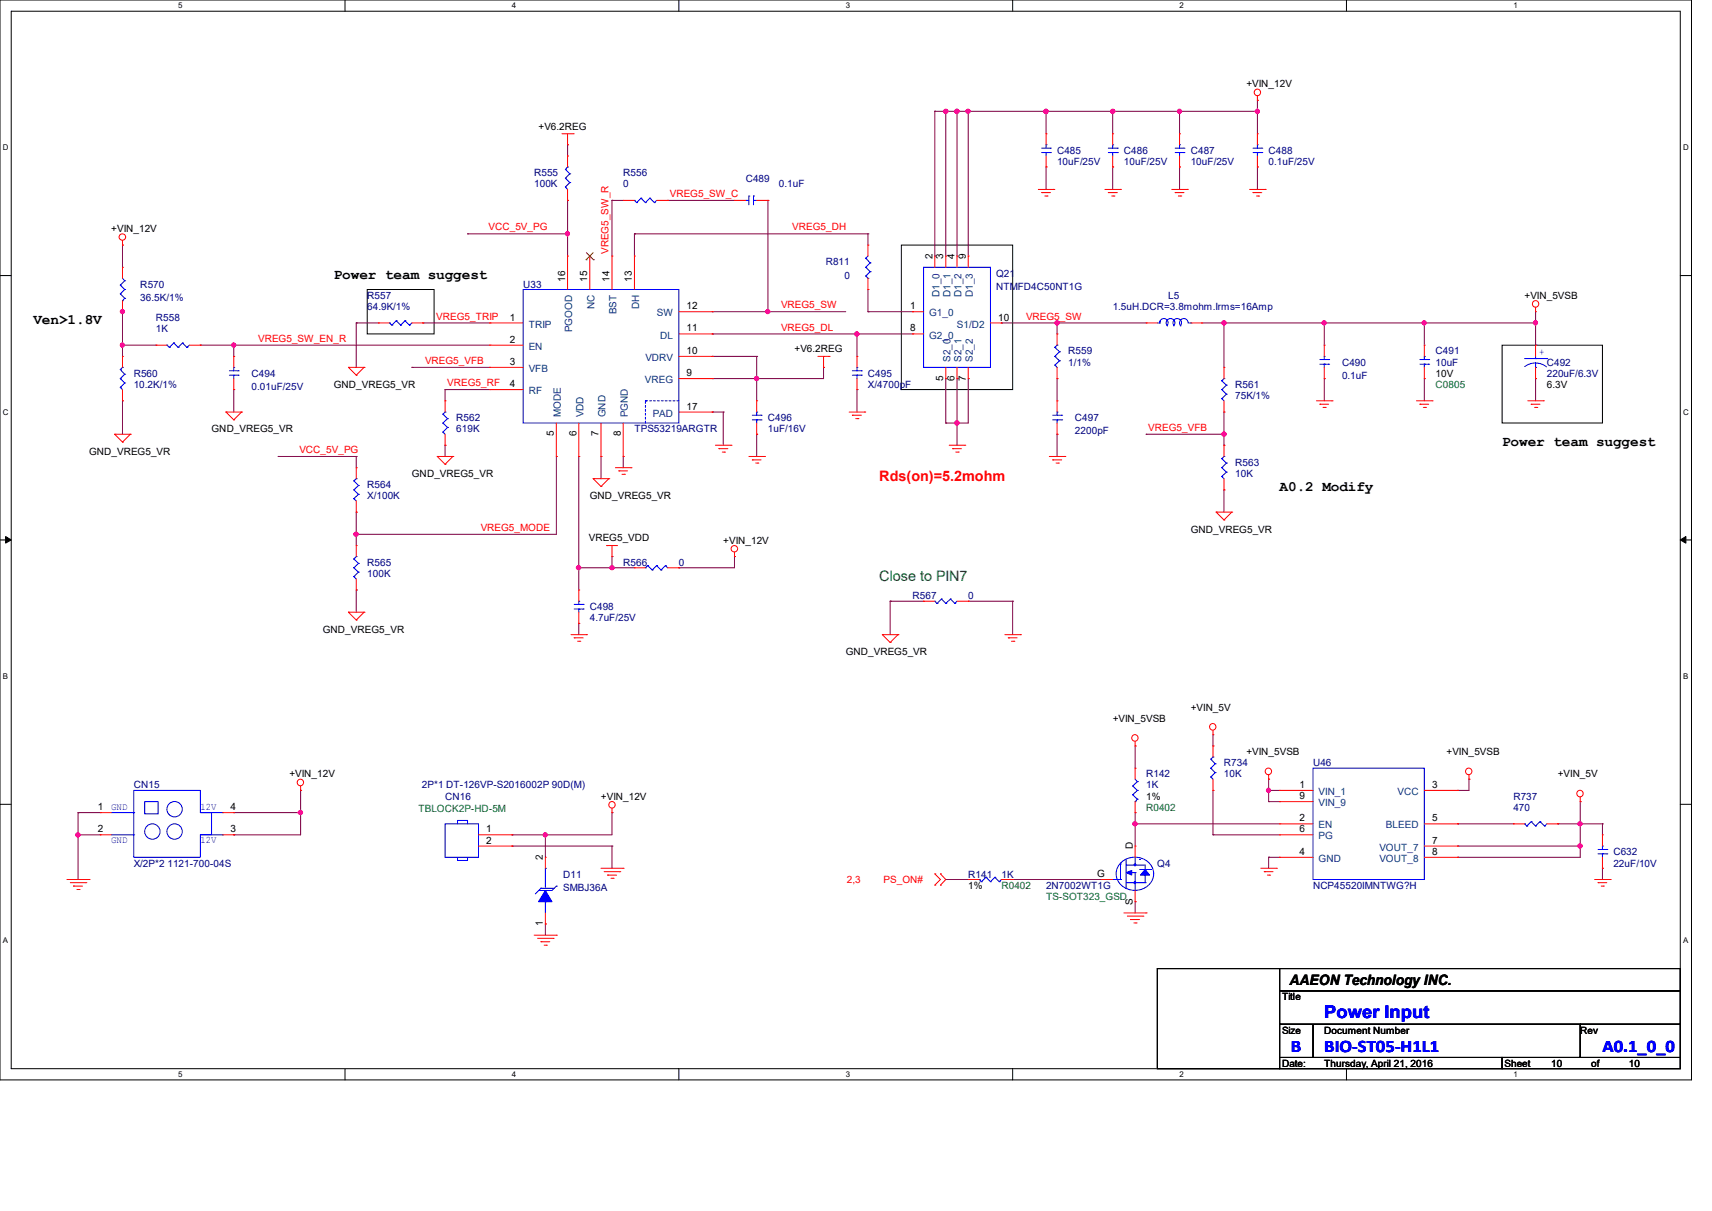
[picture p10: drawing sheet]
<svg xmlns="http://www.w3.org/2000/svg" width="297mm" height="210mm" viewBox="0 0 297 210" stroke-linecap="round" stroke-linejoin="round" font-family="sans-serif">
<path d="M0 0h293.5v187.3h-293.5zM1.9 1.9h289.6v183.4h-289.6z" fill="none" stroke="#000" stroke-width=".17"/>
<g fill="#fff">
<path d="M30.9 .2h.8v1.5h-.8z"/>
<path d="M30.9 185.5h.8v1.6h-.8z"/>
</g>
<path d="M59.9 0v1.9M59.9 185.3v2" fill="none" stroke="#000" stroke-width=".17"/>
<g fill="#fff">
<path d="M88.8 .2h.8v1.5h-.8z"/>
<path d="M88.8 185.5h.8v1.6h-.8z"/>
</g>
<path d="M117.8 0v1.9M117.8 185.3v2" fill="none" stroke="#000" stroke-width=".17"/>
<g fill="#fff">
<path d="M146.7 .2h.8v1.5h-.8z"/>
<path d="M146.7 185.5h.8v1.6h-.8z"/>
</g>
<path d="M175.7 0v1.9M175.7 185.3v2" fill="none" stroke="#000" stroke-width=".17"/>
<g fill="#fff">
<path d="M204.6 .2h.8v1.5h-.8z"/>
<path d="M204.6 185.5h.8v1.6h-.8z"/>
</g>
<path d="M233.6 0v1.9M233.6 185.3v2" fill="none" stroke="#000" stroke-width=".17"/>
<g fill="#fff">
<path d="M262.6 .2h.7v1.5h-.7z"/>
<path d="M262.6 185.5h.7v1.6h-.7z"/>
<path d="M.5 24.8h1v1.6h-1z"/>
<path d="M292 24.8h1v1.6h-1z"/>
<path d="M.5 70.7h1v1.5h-1z"/>
<path d="M292 70.7h1v1.5h-1z"/>
</g>
<path d="M0 47.8h1.9M291.5 47.8h2" fill="none" stroke="#000" stroke-width=".17"/>
<g fill="#fff">
<path d="M.5 116.5h.9v1.6h-.9z"/>
<path d="M292 116.5h.9v1.6h-.9z"/>
</g>
<path d="M0 93.6h1.9M291.5 93.6h2" fill="none" stroke="#000" stroke-width=".17"/>
<path d="M1 93l.9 .6-.9 .6zM291.5 93.6l1-.6v1.2z" fill="#000" stroke="#000" stroke-width=".17"/>
<g fill="#fff">
<path d="M.5 162.4h.9v1.5h-.9z"/>
<path d="M292 162.4h.9v1.5h-.9z"/>
</g>
<g fill="none" stroke="#000" stroke-width=".17">
<path d="M63.7 50.2h11.6v7.7h-11.6zM156.4 42.5h19.3v25.1h-19.3zM260.6 59.9h17.4v13.5h-17.4zM0 139.5h1.9M291.5 139.5h2M200.8 168h21.2v17.3h-21.2zM222 168h69.5v3.8h-69.5zM222 171.8h69.5v5.8h-69.5zM222 177.6h5.8v5.8h-5.8zM227.8 177.6h46.4v5.8h-46.4zM274.2 177.6h17.3v5.8h-17.3zM222 183.4h38.6v1.9h-38.6z"/>
<path d="M260.6 183.4h30.9v1.9h-30.9z"/>
</g>
<g fill="none" stroke="#800040" stroke-width=".17">
<path d="M162.2 19.3h.1M162.2 19.3h55.9M162.2 19.3v25.1M164.1 19.3h.1M164.1 19.3v25.1M166 19.3h.1M166 19.3v25.1M168 19.3h.1M168 19.3v25.1M181.5 19.3h.1M181.5 19.3v3.9M193 19.3h.1"/>
<path d="M193 19.3v3.9M204.6 19.3h.1M204.6 19.3v3.9M218.1 17.4h.1M218.1 19.3h.1M218.1 17.4v5.8M98.5 25.1h.1M98.5 34.8h.1M98.5 25.1v2M98.5 34.8v9.6M106.2 34.8h.1M106.2 34.8v9.6"/>
<path d="M106.2 34.8h1.9M115.8 34.8h.1M115.8 34.8h11.6M133.2 34.8h.1M133.2 34.8v19.3M181.5 29h.1M181.5 29v3.9M193 29h.1M193 29v3.9M204.6 29h.1M204.6 29v3.9M218.1 29h.1"/>
<path d="M218.1 29v3.9M21.3 59.9h.1M21.3 42.5h.1M21.3 54.1h.1M21.3 42.5v3.9M21.3 54.1v7.7M21.3 59.9h5.8M34.8 59.9h.1M34.8 59.9h50.2M40.6 59.9h.1M40.6 59.9v1.9M61.8 56h.1"/>
<path d="M61.8 56v7.7M61.8 56h3.9M73.4 56h.1M73.4 56h11.6M81.1 40.6h.1M81.1 40.6h17.4M98.5 40.6h.1M110.1 40.6h.1M110.1 40.6v3.8M110.1 40.6h40.5M123.6 57.9h.1M123.6 54.1h.1"/>
<path d="M123.6 57.9h34.7M123.6 54.1h23.1M133.2 54.1h.1M148.7 57.9h.1M148.7 57.9v3.9M150.6 54.1h.1M150.6 40.6h.1M150.6 50.2h.1M150.6 54.1h7.7M150.6 40.6v1.9M150.6 50.2v3.9M173.7 56h.1"/>
<path d="M173.7 56h25.1M183.4 56h.1M183.4 56v1.9M208.5 56h57.9M212.3 56h.1M212.3 56v7.7M229.7 56h.1M229.7 56v3.9M247.1 56h.1M247.1 56v3.9M266.4 56h.1M266.4 54.1v5.8"/>
<path d="M21.3 69.5h.1M21.3 69.5v5.8M40.6 67.6h.1M40.6 67.6v3.9M48.3 79.2h.1M48.3 79.2h13.5M61.8 79.2h.1M61.8 79.2v1.9M71.5 63.7h.1M71.5 63.7h13.5M77.2 67.6h.1M77.2 77.2h.1"/>
<path d="M77.2 67.6h7.8M77.2 67.6v1.9M77.2 77.2v2M96.5 79.2h.1M96.5 79.2v13.5h-34.7M100.4 79.2h.1M100.4 79.2v23.1M104.3 79.2h.1M104.3 79.2v3.8M108.1 79.2h.1M108.1 79.2v1.9M123.6 71.5h.1"/>
<path d="M123.6 61.8h.1M123.6 65.7h.1M123.6 71.5h1.9M123.6 61.8h7.7M125.5 71.5h.1M125.5 71.5v5.7M131.3 65.7h.1M131.3 75.3h.1M131.3 61.8h.1M131.3 61.8v7.7M131.3 75.3v3.9M142.9 63.7h.1"/>
<path d="M142.9 63.7v2h-19.3M148.7 67.6h.1M148.7 67.6v3.9M164.1 73.4h.1M164.1 65.7h.1M164.1 65.7v7.7M166 73.4h.1M166 65.7h.1M166 65.7v11.5M168 65.7h.1M168 65.7v7.7h-3.9M183.4 65.7h.1"/>
<path d="M183.4 75.3h.1M183.4 65.7v3.8M183.4 75.3v3.9M198.8 75.3h.1M198.8 75.3h13.5M212.3 77.2h.1M212.3 71.5h.1M212.3 71.5v5.7M229.7 65.7h.1M229.7 65.7v3.8M247.1 65.7h.1M247.1 65.7v3.8"/>
<path d="M266.4 65.7h.1M266.4 65.7v3.8M61.8 92.7h.1M61.8 88.8h.1M61.8 88.8v5.8M100.4 98.5h.1M100.4 98.5h9.7M106.2 98.5h.1M106.2 96.5h.1M106.2 96.5v2M117.8 98.5h.1M127.4 96.5h.1"/>
<path d="M127.4 96.5v2h-9.6M212.3 85h.1M212.3 85v3.8M61.8 102.3h.1M61.8 102.3v3.9M100.4 108.1h.1M100.4 108.1v2M154.4 104.3h.1M154.4 104.3v5.8M154.4 104.3h5.8M168 104.3h.1M168 104.3h7.7"/>
<path d="M175.7 104.3h.1M175.7 104.3v5.8M52.2 137.1h.1M52.2 137.1v7.7h-11.6M196.9 129.4h.1M196.9 129.4v3.8M210.4 137.1h.1M210.4 129.4h.1M210.4 127.4v2M210.4 137.1v7.7M220.1 137.1h.1M220.1 139h.1"/>
<path d="M220.1 135.1h.1M220.1 137.1h1.9M220.1 135.1v3.9M220.1 139h1.9M252.9 137.1h.1M254.8 135.1h.1M254.8 135.1v2h-1.9M274.2 139h.1M274.2 139v9.7h-21.3M13.5 144.8h.1M13.5 140.9h.1M13.5 144.8h3.9"/>
<path d="M13.5 140.9v11.6M13.5 140.9h3.9M40.6 140.9h.1M40.6 144.8h.1M40.6 140.9h11.6M52.2 140.9h.1M88.8 146.7h.1M88.8 144.8h.1M88.8 146.7h17.4M94.6 144.8h.1M94.6 144.8v3.9M106.2 140.9h.1"/>
<path d="M106.2 146.7h.1M106.2 140.9v3.9h-17.4M106.2 146.7v3.9M164.1 152.5h.1M164.1 152.5h3.9M175.7 152.5h15.4M191.1 152.5h.1M196.9 142.9h.1M196.9 156.4h.1M196.9 140.9h.1M196.9 142.9h25.1M196.9 140.9v5.8"/>
<path d="M196.9 156.4v1.9M210.4 144.8h.1M210.4 144.8h11.6M220.1 148.7h.1M220.1 148.7v1.9M220.1 148.7h1.9M252.9 142.9h.1M252.9 148.7h.1M252.9 146.7h.1M252.9 146.7h21.3M252.9 142.9h9.7M270.3 142.9h.1"/>
<path d="M270.3 142.9h7.7M274.2 146.7h.1M274.2 142.9h.1M278 150.6h.1M278 142.9h.1M278 142.9v1.9M278 150.6v1.9M94.6 160.2h.1M94.6 160.2v2"/>
</g>
<g fill="#f0f" stroke="#f0f" stroke-width=".17">
<circle cx="94.6" cy="144.8" r=".36"/>
<circle cx="13.5" cy="144.8" r=".37"/>
<circle cx="52.1" cy="140.9" r=".37"/>
<circle cx="148.6" cy="57.9" r=".37"/>
<circle cx="166" cy="19.3" r=".36"/>
<circle cx="98.4" cy="40.5" r=".36"/>
<circle cx="106.2" cy="98.4" r=".37"/>
<circle cx="21.2" cy="59.8" r=".36"/>
<circle cx="40.5" cy="59.8" r=".36"/>
<circle cx="183.4" cy="56" r=".37"/>
<circle cx="164.1" cy="19.3" r=".37"/>
<circle cx="100.4" cy="98.4" r=".37"/>
<circle cx="181.5" cy="19.3" r=".36"/>
<circle cx="167.9" cy="19.3" r=".37"/>
<circle cx="131.3" cy="65.6" r=".36"/>
<circle cx="133.2" cy="54" r=".36"/>
<circle cx="61.8" cy="92.6" r=".37"/>
<circle cx="166" cy="73.3" r=".36"/>
<circle cx="193" cy="19.3" r=".37"/>
<circle cx="204.6" cy="19.3" r=".36"/>
<circle cx="218.1" cy="19.3" r=".36"/>
<circle cx="266.4" cy="56" r=".36"/>
<circle cx="247.1" cy="56" r=".36"/>
<circle cx="229.7" cy="56" r=".36"/>
<circle cx="212.4" cy="56" r=".37"/>
<circle cx="212.4" cy="75.3" r=".37"/>
<circle cx="21.2" cy="54" r=".36"/>
<circle cx="220.1" cy="137.1" r=".36"/>
<circle cx="274.1" cy="146.7" r=".37"/>
<circle cx="274.1" cy="142.9" r=".37"/>
<circle cx="196.9" cy="142.9" r=".37"/>
</g>
<g fill="none" stroke="#f00" stroke-width=".17">
<path d="M218.1 17.4h.1M218.1 16.6v.8M97.5 23.2h1.9M98.5 25.1h.1M98.5 34.8h.1M98.5 27.1h.1M98.5 23.2v1.9M98.5 27.1v1.9M98.5 32.9v1.9M99.4 23.2h.1M108.1 34.8h.1M108.1 34.8h2"/>
<path d="M113.9 34.8h1.9M115.8 34.8h.1M127.4 34.8h.1M127.4 34.8h2M131.3 34.8h1.9M133.2 34.8h.1M180.1 32.9h2.7M180.7 33.4h.1M180.7 33.4h1.5M181.3 34h.4M181.5 29h.1M181.5 23.2h.1"/>
<path d="M181.5 23.2v1.9M181.5 27.1v1.9M181.7 34h.1M182.8 32.9h.1M191.7 32.9h2.7M192.3 33.4h.1M192.3 33.4h1.5M192.9 34h.4M193 29h.1M193 23.2h.1M193 23.2v1.9M193 27.1v1.9"/>
<path d="M193.3 34h.1M194.4 32.9h.1M203.3 32.9h2.7M203.9 33.4h.1M203.9 33.4h1.5M204.4 34h.5M204.6 29h.1M204.6 23.2h.1M204.6 23.2v1.9M204.6 27.1v1.9M204.9 34h.1M206 32.9h.1"/>
<path d="M216.8 32.9h2.7M217.4 33.4h.1M217.4 33.4h1.5M218 34h.4M218.1 29h.1M218.1 23.2h.1M218.1 23.2v1.9M218.1 27.1v1.9M218.4 34h.1M219.5 32.9h.1M21.3 42.5h.1M21.3 46.4h.1"/>
<path d="M21.3 54.1h.1M21.3 41.7v.8M21.3 46.4v1.9M21.3 52.2v1.9M27.1 59.9h.1M27.1 59.9h1.9M32.9 59.9h1.9M34.8 59.9h.1M65.7 56h.1M65.7 56h1.9M71.5 56h1.9M73.4 56h.1"/>
<path d="M85 56h.1M85 59.9h.1M85 56h5.8M85 59.9h5.8M98.5 44.4h.1M98.5 44.4v5.8M102.3 44.4h.1M102.3 44.4v5.8M106.2 44.4h.1M106.2 44.4v5.8M110.1 44.4h.1M110.1 44.4v5.8"/>
<path d="M117.8 57.9h5.8M117.8 54.1h5.8M123.6 57.9h.1M123.6 54.1h.1M150.6 42.5h.1M150.6 50.2h.1M150.6 42.5v1.9M150.6 48.3v1.9M158.3 54.1h.1M158.3 57.9h.1M158.3 57.9h1.9M158.3 54.1h1.9"/>
<path d="M162.2 44.4h.1M162.2 44.4v2M164.1 44.4h.1M164.1 44.4v2M166 44.4h.1M166 44.4v2M168 44.4h.1M168 44.4v2M171.8 56h1.9M173.7 56h.1M183.4 57.9h.1M183.4 57.9v2"/>
<path d="M198.8 56h.1M198.8 56h2M206.6 56h1.9M208.5 56h.1M229.7 59.9h.1M229.7 59.9v1.9M247.1 59.9h.1M247.1 59.9v1.9M266.4 54.1h.1M266.4 59.9h.1M266.4 53.3v.8M266.4 59.9v1.9"/>
<path d="M19.9 75.3h.1M19.9 75.3h2.7M19.9 75.3l1.4 1.4M21.3 76.7h.1M21.3 69.5h.1M21.3 61.8h.1M21.3 61.8v1.9M21.3 67.6v1.9M22.6 75.3h.1M22.6 75.3l-1.3 1.4M39.2 71.5h.1M39.2 71.5h2.7"/>
<path d="M39.2 71.5l1.4 1.3M40.6 72.8h.1M40.6 67.6h.1M40.6 61.8h.1M40.6 61.8v1.9M40.6 65.7v1.9M41.9 71.5h.1M41.9 71.5l-1.3 1.3M60.5 63.7h.1M60.5 63.7h2.7M60.5 63.7l1.3 1.4M61.8 65.1h.1"/>
<path d="M63.2 63.7h.1M63.2 63.7l-1.4 1.4M75.9 79.2h.1M75.9 79.2h2.7M75.9 79.2l1.3 1.3M77.2 77.2h.1M77.2 69.5h.1M77.2 69.5v2M77.2 75.3v1.9M78.6 79.2h.1M78.6 79.2l-1.4 1.3M85 63.7h.1"/>
<path d="M85 67.6h.1M85 63.7h5.8M85 67.6h5.8M96.5 79.2h.1M96.5 73.4v5.8M100.4 79.2h.1M100.4 73.4v5.8M104.3 79.2h.1M104.3 73.4v5.8M108.1 79.2h.1M108.1 73.4v5.8M117.8 61.8h5.8"/>
<path d="M117.8 71.5h5.8M117.8 65.7h5.8M123.6 65.7h.1M123.6 61.8h.1M123.6 71.5h.1M124.1 77.2h2.7M124.7 77.8h.1M124.7 77.8h1.6M125.3 78.4h.4M125.7 78.4h.1M126.8 77.2h.1M129.9 79.2h2.7"/>
<path d="M130.5 79.8h.1M130.5 79.8h1.5M131.3 75.3h.1M131.3 69.5h.1M131.3 69.5v2M131.3 73.4v1.9M132.6 79.2h.1M141.9 61.8h1.9M142.9 63.7h.1M142.9 61.8v1.9M143.8 61.8h.1M147.3 71.5h2.7"/>
<path d="M147.9 72h.1M147.9 72h1.5M148.5 72.6h.3M148.7 67.6h.1M148.7 61.8h.1M148.7 61.8v1.9M148.7 65.7v1.9M148.8 72.6h.1M150 71.5h.1M164.1 65.7h.1M164.1 63.7v2M164.7 77.2h2.7"/>
<path d="M165.3 77.8h.1M165.3 77.8h1.5M165.8 78.4h.4M166 65.7h.1M166 63.7v2M166.2 78.4h.1M167.4 77.2h.1M168 65.7h.1M168 63.7v2M182 79.2h2.7M182.6 79.8h.1M182.6 79.8h1.6"/>
<path d="M183.4 65.7h.1M183.4 75.3h.1M183.4 69.5h.1M183.4 63.7v2M183.4 69.5v2M183.4 73.4v1.9M184.7 79.2h.1M212.3 71.5h.1M212.3 63.7h.1M212.3 77.2h.1M212.3 63.7v2M212.3 69.5v2"/>
<path d="M212.3 77.2v2M228.4 69.5h2.7M229 70.1h.1M229 70.1h1.5M229.5 70.7h.4M229.7 65.7h.1M229.7 63.7v2M229.9 70.7h.1M231.1 69.5h.1M245.7 69.5h2.8M246.3 70.1h.1M246.3 70.1h1.6"/>
<path d="M246.9 70.7h.4M247.1 65.7h.1M247.1 63.7v2M247.3 70.7h.1M248.5 69.5h.1M265 69.5h2.8M265.6 70.1h.1M265.6 70.1h1.6M266.2 70.7h.4M266.4 65.7h.1M266.4 63.7v2M266.6 70.7h.1"/>
<path d="M267.8 69.5h.1M61.8 94.6h.1M61.8 88.8h.1M61.8 81.1h.1M61.8 81.1v1.9M61.8 86.9v1.9M61.8 94.6v1.9M77.2 80.5h.1M102.9 83h.1M102.9 83h2.7M102.9 83l1.4 1.4M104.3 84.4h.1"/>
<path d="M105.2 94.6h.1M105.2 94.6h1.9M105.6 83h.1M105.6 83l-1.3 1.4M106.2 96.5h.1M106.2 94.6v1.9M106.8 81.1h2.7M107.4 81.7h.1M107.4 81.7h1.5M107.9 82.3h.4M108.3 82.3h.1M109.5 81.1h.1"/>
<path d="M110.1 98.5h.1M110.1 98.5h1.9M115.8 98.5h2M117.8 98.5h.1M127.4 96.5h.1M127.4 95.8v.7M131.1 80.3h.4M131.5 80.3h.1M183.2 80.3h.4M183.6 80.3h.1M211 88.8h.1M211 88.8h2.7"/>
<path d="M211 88.8l1.3 1.4M212.3 90.2h.1M212.3 85h.1M212.3 83v2M213.7 88.8h.1M213.7 88.8l-1.4 1.4M60.5 106.2h.1M60.5 106.2h2.7M60.5 106.2l1.3 1.3M61.8 107.5h.1M61.8 102.3h.1M61.8 100.4v1.9"/>
<path d="M63.2 106.2h.1M63.2 106.2l-1.4 1.3M99.1 110.1h2.7M99.6 110.6h.1M99.6 110.6h1.6M100.2 111.2h.4M100.4 108.1h.1M100.4 102.3h.1M100.4 102.3v2M100.4 106.2v1.9M100.6 111.2h.1M101.8 110.1h.1"/>
<path d="M153.1 110.1h.1M153.1 110.1h2.7M153.1 110.1l1.3 1.3M154.4 111.4h.1M155.8 110.1h.1M155.8 110.1l-1.4 1.3M160.2 104.3h.1M160.2 104.3h2M166 104.3h2M168 104.3h.1M174.3 110.1h2.7M174.9 110.6h.1"/>
<path d="M174.9 110.6h1.5M175.5 111.2h.4M175.9 111.2h.1M177 110.1h.1M52.2 137.1h.1M52.2 136.3v.8M196.9 129.4h.1M196.9 133.2h.1M196.9 128.6v.8M196.9 133.2v1.9M196.9 139v1.9M210.4 127.4h.1"/>
<path d="M210.4 137.1h.1M210.4 129.4h.1M210.4 126.7v.7M210.4 129.4v1.9M210.4 135.1v2M220.1 135.1h.1M220.1 134.4v.7M222 137.1h.1M222 139h.1M222 137.1h5.8M222 139h5.8M247.1 137.1h5.8"/>
<path d="M252.9 137.1h.1M254.8 135.1h.1M254.8 134.4v.7M274.2 139h.1M274.2 138.2v.8M11.6 152.5h3.9M12.2 153.1h2.7M12.7 153.7h.1M12.7 153.7h1.6M13.3 154.3h.4M13.7 154.3h.1M14.9 153.1h.1"/>
<path d="M15.5 152.5h.1M17.4 140.9h.1M17.4 144.8h.1M17.4 144.8h1.9M17.4 140.9h1.9M38.6 144.8h2M38.6 140.9h2M40.6 144.8h.1M40.6 140.9h.1M83 144.8h5.8M83 146.7h5.8M88.8 144.8h.1"/>
<path d="M88.8 146.7h.1M94.6 148.7h.1M94.6 148.7v1.9M94.6 158.3v1.9M104.3 150.6h3.8M104.8 151.2h2.7M105.4 151.8h.1M105.4 151.8h1.6M106 152.3h.4M106.2 140.9h.1M106.2 140.2v.7M106.4 152.3h.1"/>
<path d="M107.5 151.2h.1M108.1 150.6h.1M162.2 153.5h.1M162.2 151.6h.1M162.2 151.6l1 .9-1 1M163.2 151.6h.1M163.2 153.5h.1M163.2 151.6l.9 .9-.9 1M168 152.5h.1M168 152.5h1.9M173.7 152.5h2M175.7 152.5h.1"/>
<path d="M191.1 152.5h.1M191.1 152.5h1.9M195 158.3h3.8M195.6 158.9h2.7M196.1 159.5h.1M196.1 159.5h1.6M196.9 146.7h.1M196.9 156.4h.1M196.9 140.9h.1M196.9 146.7v2M196.9 154.4v2M198.3 158.9h.1"/>
<path d="M198.8 158.3h.1M218.7 150.6h2.7M219.3 151.2h.1M219.3 151.2h1.6M219.9 151.8h.4M220.3 151.8h.1M221.4 150.6h.1M222 142.9h.1M222 144.8h.1M222 148.7h.1M222 142.9h5.8M222 144.8h5.8"/>
<path d="M222 148.7h5.8M247.1 142.9h5.8M247.1 146.7h5.8M247.1 148.7h5.8M252.9 142.9h.1M252.9 146.7h.1M252.9 148.7h.1M262.6 142.9h.1M262.6 142.9h1.9M268.4 142.9h1.9M270.3 142.9h.1M276.6 152.5h2.8"/>
<path d="M277.2 153.1h.1M277.2 153.1h1.6M277.8 153.7h.4M278 150.6h.1M278 144.8h.1M278 144.8v1.9M278 148.7v1.9M278.2 153.7h.1M279.4 152.5h.1M92.7 162.2h3.8M93.3 162.7h2.7M93.9 163.3h.1"/>
<path d="M93.9 163.3h1.5M94.4 163.9h.4M94.6 160.2h.1M94.8 163.9h.1M96 162.7h.1M96.5 162.2h.1M196.7 160.1h.4M197.1 160.1h.1"/>
<circle cx="218.1" cy="16" r=".56"/>
<circle cx="21.2" cy="41.1" r=".56"/>
<circle cx="266.4" cy="52.7" r=".56"/>
<circle cx="127.4" cy="95.2" r=".56"/>
<circle cx="52.1" cy="135.7" r=".56"/>
<circle cx="106.2" cy="139.6" r=".56"/>
<circle cx="196.9" cy="128" r=".56"/>
<circle cx="210.4" cy="126" r=".56"/>
<circle cx="220" cy="133.8" r=".56"/>
<circle cx="254.8" cy="133.8" r=".56"/>
<circle cx="274.1" cy="137.6" r=".56"/>
</g>
<g fill="none" stroke="#00f" stroke-width=".17">
<path d="M98.1 29.4h.1M98.1 32.4h.1M98.1 30.9h.1M98.1 29.4l.7 .7M98.1 32.4l.4 .5M98.1 30.9l.7 .8M98.5 29h.1M98.5 29l-.4 .4M98.8 31.7h.1M98.8 30.1h.1M98.8 31.7l-.7 .7M98.8 30.1l-.7 .8"/>
<path d="M110.1 34.8h.1M110.1 34.8l.3 .3M110.4 35.1h.1M111.2 34.4h.1M111.2 34.4l-.8 .7M111.2 34.4l.8 .7M112 35.1h.1M112.7 34.4h.1M112.7 34.4l.8 .7M112.7 34.4l-.7 .7M113.5 35.1h.1M113.9 34.8l-.4 .3"/>
<path d="M129.4 34.8h.1M129.4 34.8h.5M129.9 34h.1M129.9 34v1.5M130.7 34h.1M130.7 34.8h.1M130.7 34.8h.6M130.7 34v1.5M180.7 25.7h1.5M180.7 26.5h1.5M181.5 25.1h.1M181.5 26.5h.1"/>
<path d="M181.5 25.1v.6M181.5 26.5v.6M182.2 25.7h.1M182.2 26.5h.1M192.3 25.7h1.5M192.3 26.5h1.5M193 25.1h.1M193 26.5h.1M193 25.1v.6M193 26.5v.6M193.8 25.7h.1M193.8 26.5h.1"/>
<path d="M203.9 25.7h1.5M203.9 26.5h1.5M204.6 25.1h.1M204.6 26.5h.1M204.6 25.1v.6M204.6 26.5v.6M205.4 25.7h.1M205.4 26.5h.1M217.4 25.7h1.5M217.4 26.5h1.5M218.1 25.1h.1M218.1 26.5h.1"/>
<path d="M218.1 25.1v.6M218.1 26.5v.6M218.9 25.7h.1M218.9 26.5h.1M20.9 49.4h.1M20.9 51h.1M20.9 51l.7 .7M20.9 49.4l.7 .8M21.3 52.2h.1M21.3 48.3l.3 .4M21.6 51.7h.1M21.6 48.7h.1"/>
<path d="M21.6 50.2h.1M21.6 51.7l-.3 .5M21.6 48.7l-.7 .7M21.6 50.2l-.7 .8M29 59.9h.1M29 59.9l.4 .3M30.1 59.5h.1M30.1 59.5l-.7 .7M30.1 59.5l.8 .7M31.7 59.5h.1M31.7 59.5l.7 .7M31.7 59.5l-.8 .7"/>
<path d="M32.9 59.9l-.5 .3M67.6 56h.1M67.6 56l.4 .4M68 56.4h.1M68.7 55.6h.1M68.7 55.6l-.7 .8M68.7 55.6l.8 .8M69.5 56.4h.1M70.3 55.6h.1M70.3 55.6l.7 .8M70.3 55.6l-.8 .8M71 56.4h.1"/>
<path d="M71.5 56l-.5 .4M90.8 50.2h27v23.2h-27zM150.2 47.9h.1M150.2 44.8h.1M150.2 46.4h.1M150.2 47.9l.4 .4M150.2 44.8l.8 .8M150.2 46.4l.8 .7M150.6 48.3h.1M150.6 44.4l-.4 .4M151 45.6h.1M151 47.1h.1"/>
<path d="M151 47.1l-.8 .8M151 45.6l-.8 .8M160.2 46.4h11.6v17.3h-11.6zM183.4 59.9h.1M183.4 59.9l-.4 .3M200.8 56h.4M201.2 56a.74 .74 0 0 1 1-.7 .74 .74 0 0 1 .3 1.2M201.2 56h.1M201.2 55.8h.1M201.2 55.8v.2M203.6 56.5a.75 .75 0 0 0 0-1 .75 .75 0 0 0-1.1 0 .75 .75 0 0 0 .1 1M203.7 56.5a.74 .74 0 0 1 0-1 .74 .74 0 0 1 1.1 0 .74 .74 0 0 1 0 1"/>
<path d="M206.1 56a.74 .74 0 0 0-1-.7 .74 .74 0 0 0-.2 1.2M206.2 56h.4M206.6 56h.1M20.9 64.1h.1M20.9 67.2h.1M20.9 65.7h.1M20.9 64.1l.7 .8M20.9 67.2l.4 .4M20.9 65.7l.7 .7M21.3 63.7h.1M21.3 63.7l-.4 .4M21.6 66.4h.1"/>
<path d="M21.6 64.9h.1M21.6 66.4l-.7 .8M21.6 64.9l-.7 .8M29.4 60.2h.1M30.9 60.2h.1M32.4 60.2h.1M39.8 64.3h1.5M39.8 65.1h1.5M40.6 63.7h.1M40.6 65.1h.1M40.6 63.7v.6M40.6 65.1v.6"/>
<path d="M41.3 64.3h.1M41.3 65.1h.1M76.8 71.8h.1M76.8 74.9h.1M76.8 73.4h.1M76.8 71.8l.8 .8M76.8 74.9l.4 .4M76.8 73.4l.8 .7M77.2 71.5h.1M77.2 71.5l-.4 .3M77.6 74.1h.1M77.6 72.6h.1"/>
<path d="M77.6 74.1l-.8 .8M77.6 72.6l-.8 .8M130.5 72h1.5M130.5 72.8h1.5M131.3 71.5h.1M131.3 72.8h.1M131.3 71.5v.5M131.3 72.8v.6M132 72h.1M132 72.8h.1M147.9 64.3h1.5M147.9 65.1h1.5"/>
<path d="M148.7 63.7h.1M148.7 65.1h.1M148.7 63.7v.6M148.7 65.1v.6M149.4 64.3h.1M149.4 65.1h.1M182.6 72h1.6M182.6 72.8h1.6M183 60.2h.1M183 63.3h.1M183 61.8h.1M183 60.2l.8 .8"/>
<path d="M183 63.3l.4 .4M183 61.8l.8 .8M183.4 71.5h.1M183.4 72.8h.1M183.4 71.5v.5M183.4 72.8v.6M183.8 62.6h.1M183.8 61h.1M183.8 62.6l-.8 .7M183.8 61l-.8 .8M184.2 72h.1M184.2 72.8h.1"/>
<path d="M212 66h.1M212 69.1h.1M212 67.6h.1M212 79.5h.1M212 66l.8 .8M212 69.1l.3 .4M212 67.6l.8 .8M212 79.5l.8 .8M212.3 65.7h.1M212.3 79.2h.1M212.3 65.7l-.3 .3M212.3 79.2l-.3 .3"/>
<path d="M212.8 68.4h.1M212.8 66.8h.1M212.8 68.4l-.8 .7M212.8 66.8l-.8 .8M229 62.4h1.5M229 63.2h1.5M229.7 61.8h.1M229.7 63.2h.1M229.7 61.8v.6M229.7 63.2v.5M230.5 62.4h.1M230.5 63.2h.1"/>
<path d="M246.3 62.4h1.6M246.3 63.2h1.6M247.1 61.8h.1M247.1 63.2h.1M247.1 61.8v.6M247.1 63.2v.5M247.9 62.4h.1M247.9 63.2h.1M264.5 62.2h3.9M266.4 63.7h.1M266.4 62.2h.1M266.4 62.9l-.8 .2-1.1 .5"/>
<path d="M266.4 62.9l1.2 .3 .7 .4M266.4 61.8v.4M266.4 62.9v.8M268.4 62.2h.1M61.4 96.9h.1M61.4 100h.1M61.4 98.5h.1M61.4 83.4h.1M61.4 86.5h.1M61.4 85h.1M61.4 96.9l.8 .8M61.4 100l.4 .4"/>
<path d="M61.4 98.5l.8 .7M61.4 83.4l.8 .8M61.4 86.5l.4 .4M61.4 85l.8 .7M61.8 96.5h.1M61.8 83h.1M61.8 96.5l-.4 .4M61.8 83l-.4 .4M62.2 99.2h.1M62.2 97.7h.1M62.2 85.7h.1M62.2 84.2h.1"/>
<path d="M62.2 99.2l-.8 .8M62.2 97.7l-.8 .8M62.2 85.7l-.8 .8M62.2 84.2l-.8 .8M112 98.5h.1M112.4 98.1h.1M112.4 98.1l.8 .7M112.4 98.1l-.4 .4M113.2 98.8h.1M113.9 98.1h.1M113.9 98.1l.8 .7M113.9 98.1l-.7 .7"/>
<path d="M114.7 98.8h.1M115.4 98.1h.1M115.4 98.1l.4 .4M115.4 98.1l-.7 .7M212 82.6h.1M212 81.1h.1M212 82.6l.3 .4M212 81.1l.8 .8M212.8 81.9h.1M212.8 80.3h.1M212.8 81.9l-.8 .7M212.8 80.3l-.8 .8"/>
<path d="M99.6 104.8h1.6M99.6 105.6h1.6M100.4 104.3h.1M100.4 105.6h.1M100.4 104.3v.5M100.4 105.6v.6M101.2 104.8h.1M101.2 105.6h.1M162.2 104.3h.1M162.2 104.3l.4 .3M162.6 104.6h.1M163.3 103.9h.1"/>
<path d="M163.3 103.9l-.7 .7M163.3 103.9l.8 .7M164.1 104.6h.1M164.9 103.9h.1M164.9 103.9l.8 .7M164.9 103.9l-.8 .7M165.7 104.6h.1M166 104.3l-.3 .3M23.2 137.1h11.6v3.8h1.9v3.9h-1.9v3.9h-11.6zM25.1 139h2.3v2.1h-2.3zM196.5 136.3h.1M196.5 137.8h.1"/>
<path d="M196.5 137.8l.8 .8M196.5 136.3l.8 .8M196.9 139h.1M196.9 135.1l.4 .5M197.3 138.6h.1M197.3 135.6h.1M197.3 137.1h.1M197.3 138.6l-.4 .4M197.3 135.6l-.8 .7M197.3 137.1l-.8 .7M210.1 131.7h.1M210.1 134.7h.1"/>
<path d="M210.1 133.2h.1M210.1 131.7l.7 .8M210.1 134.7l.3 .4M210.1 133.2l.7 .8M210.4 131.3h.1M210.4 131.3l-.3 .4M210.8 134h.1M210.8 132.5h.1M210.8 134l-.7 .7M210.8 132.5l-.7 .7M227.8 133.2h19.3v19.3h-19.3zM19.3 140.9h3.9"/>
<path d="M19.3 144.8h3.9M23.2 140.9h.1M23.2 144.8h.1M34.8 140.9h3.8M34.8 144.8h3.8M38.6 144.8h.1M38.6 140.9h.1M77.2 142.9h5.8v5.8h-5.8zM79.4 142.9v-.6h1.7v.6M79.4 148.7v.5h1.7v-.5M93.4 154.4h.1M93.9 154.1h.1"/>
<path d="M93.9 154.1l-1 .9M93.9 154.1h2.2M94.6 156.4h.1M94.6 150.6h.1M94.6 150.6v3.3M94.6 156.4v1.9M96.5 153.7h.1M96.5 153.7l-.7 .7h-2.4M169.9 152.5h.1M169.9 152.5l.4 .4M170.3 152.9h.1M171.1 152.1h.1"/>
<path d="M171.1 152.1l-.8 .8M171.1 152.1l.7 .8M171.8 152.9h.1M172.6 152.1h.1M172.6 152.1l.8 .8M172.6 152.1l-.8 .8M173.4 152.9h.1M173.7 152.5l-.3 .4M193 152.5h1.4M194.3 149.7a3.4 3.4 0 0 1 5.8 1.2 3.2 3.2 0 0 1-1.3 3 3.2 3.2 0 0 1-3.3 .2 2.71 2.71 0 0 1-1.2-4.4zM194.4 152.5h.1M194.4 149.8h.1"/>
<path d="M194.4 149.8v2.7M195.4 154.1h.1M195.4 150h.1M195.4 149.1v5M195.4 150h3.3v1M195.4 153.1h3.3M196.3 151.3h.6M196.9 150h.1M196.9 151.3h.1M196.9 154.4h.1M196.9 148.7v1.3M196.9 151.3v3.1"/>
<path d="M197.7 149.1h.1M197.7 150.8h1.9M198.7 153.1h.1M198.7 151h.1M198.7 151.8h.1M198.7 151.8v1.3M199.6 150.8h.1M264.5 142.9h.1M264.5 142.9l.4 .4M264.9 143.3h.1M265.6 142.5h.1M265.6 142.5l-.7 .8"/>
<path d="M265.6 142.5l.8 .8M266.4 143.3h.1M267.2 142.5h.1M267.2 142.5l.8 .8M267.2 142.5l-.8 .8M268 143.3h.1M268.4 142.9l-.4 .4M277.2 147.3h1.6M277.2 148.1h1.6M278 146.7h.1M278 148.1h.1M278 146.7v.6"/>
<path d="M278 148.1v.6M278.8 147.3h.1M278.8 148.1h.1"/>
<circle cx="26.4" cy="144.2" r="1.33"/>
<circle cx="30.3" cy="144.2" r="1.33"/>
<circle cx="30.3" cy="140.3" r="1.33"/>
</g>
<g fill="#00f" stroke="#00f" stroke-width=".17">
<path d="M94.6 154.4l1.2 2h-2.4z"/>
<path d="M198.7 150.8l.7 1h-1.5z"/>
<path d="M195.4 151.3l.9-.3v.8z" fill-rule="evenodd"/>
<circle cx="196.9" cy="150" r=".17"/>
<circle cx="196.9" cy="153.1" r=".17"/>
</g>
<path d="M112 73.4v-3.9M112 69.5h.1M117.8 69.5h-5.8" fill="none" stroke="#00f" stroke-width=".17" stroke-dasharray=".3"/>
<path d="M101.7 45h.1M101.7 43.8l1.3 1.2M102.9 43.8l-1.2 1.2M103 45h.1" fill="none" stroke="#804000" stroke-width=".17"/>
<g font-size="3" fill="#00f">
<text x="229.7" y="176.6">Power Input</text>
<text x="223.9" y="182.5">B</text>
<text x="229.7" y="182.5">BIO-ST05-H1L1</text>
<text x="278" y="182.5">A0.1_0_0</text>
</g>
<g font-size="2.5">
<text x="57.9" y="48.4">Power team suggest</text>
<text x="5.8" y="56.1">Ven&gt;1.8V</text>
<text x="260.6" y="77.4">Power team suggest</text>
<text x="222" y="85.1">A0.2 Modify</text>
<text x="223.7" y="170.8">AAEON Technology INC.</text>
</g>
<text font-size="2.5" fill="#f00" x="152.5" y="83.4">Rds(on)=5.2mohm</text>
<text font-size="2.5" fill="#008000" x="152.5" y="100.7">Close to PIN7</text>
<g font-size="1.7">
<text x="216.2" y="15.2">+VIN_12V</text>
<text x="93.4" y="22.5">+V6.2REG</text>
<text x="19.3" y="40.2">+VIN_12V</text>
<text x="161.8" y="45" transform="rotate(-90 161.8 45)">2</text>
<text x="163.7" y="45" transform="rotate(-90 163.7 45)">3</text>
<text x="165.6" y="45" transform="rotate(-90 165.6 45)">4</text>
<text x="167.6" y="45" transform="rotate(-90 167.6 45)">9</text>
<text x="98" y="48.9" transform="rotate(-90 98 48.9)">16</text>
<text x="101.9" y="48.9" transform="rotate(-90 101.9 48.9)">15</text>
<text x="105.7" y="48.9" transform="rotate(-90 105.7 48.9)">14</text>
<text x="109.6" y="48.9" transform="rotate(-90 109.6 48.9)">13</text>
<text x="119.1" y="53.6">12</text>
<text x="157.9" y="53.6">1</text>
<text x="264.5" y="51.8">+VIN_5VSB</text>
<text x="88.4" y="55.6">1</text>
<text x="88.4" y="59.4">2</text>
<text x="119.1" y="57.5">11</text>
<text x="157.9" y="57.5">8</text>
<text x="173.2" y="55.6">10</text>
<text x="88.4" y="63.3">3</text>
<text x="119.1" y="65.2">9</text>
<text x="119.1" y="61.4">10</text>
<text x="137.8" y="61.1">+V6.2REG</text>
<text x="249" y="65.3">10V</text>
<text x="57.9" y="67.3">GND_VREG5_VR</text>
<text x="88.4" y="67.1">4</text>
<text x="119.1" y="71">17</text>
<text x="163.7" y="66" transform="rotate(-90 163.7 66)">5</text>
<text x="165.6" y="66" transform="rotate(-90 165.6 66)">6</text>
<text x="167.6" y="66" transform="rotate(-90 167.6 66)">7</text>
<text x="268.3" y="67.3">6.3V</text>
<text x="36.7" y="75">GND_VREG5_VR</text>
<text x="96.1" y="75.7" transform="rotate(-90 96.1 75.7)">5</text>
<text x="100" y="75.7" transform="rotate(-90 100 75.7)">6</text>
<text x="103.8" y="75.7" transform="rotate(-90 103.8 75.7)">7</text>
<text x="107.7" y="75.7" transform="rotate(-90 107.7 75.7)">8</text>
<text x="15.5" y="78.8">GND_VREG5_VR</text>
<text x="71.5" y="82.7">GND_VREG5_VR</text>
<text x="102.3" y="86.6">GND_VREG5_VR</text>
<text x="102.1" y="93.9">VREG5_VDD</text>
<text x="125.5" y="94.3">+VIN_12V</text>
<text x="206.6" y="92.4">GND_VREG5_VR</text>
<text x="56" y="109.7">GND_VREG5_VR</text>
<text x="146.7" y="113.6">GND_VREG5_VR</text>
<text x="193" y="125.2">+VIN_5VSB</text>
<text x="206.6" y="123.2">+VIN_5V</text>
<text x="216.2" y="131">+VIN_5VSB</text>
<text x="250.9" y="131">+VIN_5VSB</text>
<text x="50.2" y="134.8">+VIN_12V</text>
<text x="225.5" y="136.6">1</text>
<text x="248.4" y="136.6">3</text>
<text x="270.2" y="134.8">+VIN_5V</text>
<text x="17" y="140.5">1</text>
<text x="40" y="140.5">4</text>
<text x="104.3" y="138.7">+VIN_12V</text>
<text x="198.8" y="138.7">1%</text>
<text x="225.5" y="138.6">9</text>
<text x="225.5" y="142.4">2</text>
<text x="248.4" y="142.4">5</text>
<text x="17" y="144.4">2</text>
<text x="40" y="144.4">3</text>
<text x="84.4" y="144.4">1</text>
<text x="84.4" y="146.3">2</text>
<text x="94.2" y="149.2" transform="rotate(-90 94.2 149.2)">2</text>
<text x="196.5" y="147.3" transform="rotate(-90 196.5 147.3)">D</text>
<text x="225.5" y="144.4">6</text>
<text x="225.5" y="148.2">4</text>
<text x="248.4" y="146.3">7</text>
<text x="248.4" y="148.2">8</text>
<text x="168" y="154.1">1%</text>
<text x="190.3" y="152.1">G</text>
<text x="94.2" y="160.7" transform="rotate(-90 94.2 160.7)">1</text>
<text x="196.5" y="156.9" transform="rotate(-90 196.5 156.9)">S</text>
<text x="222.4" y="173.4">Title</text>
<text x="222.4" y="179.2">Size</text>
<text x="229.7" y="179.2">Document Number</text>
<text x="274.2" y="179.2">Rev</text>
<text x="222.4" y="185">Date:</text>
<text x="229.7" y="185">Thursday, April 21, 2016</text>
<text x="261" y="185">Sheet</text>
<text x="269.1" y="185">10</text>
<text x="276" y="185">of</text>
<text x="282.6" y="185">10</text>
</g>
<g font-size="1.7" fill="#000080">
<text x="183.4" y="26.7">C485</text>
<text x="183.4" y="28.7">10uF/25V</text>
<text x="195" y="26.7">C486</text>
<text x="195" y="28.7">10uF/25V</text>
<text x="206.6" y="26.7">C487</text>
<text x="206.6" y="28.7">10uF/25V</text>
<text x="220.1" y="26.7">C488</text>
<text x="220.1" y="28.7">0.1uF/25V</text>
<text x="92.7" y="30.6">R555</text>
<text x="92.7" y="32.5">100K</text>
<text x="108.1" y="30.6">R556</text>
<text x="108.1" y="32.5">0</text>
<text x="129.4" y="31.5">C489</text>
<text x="135.1" y="32.5">0.1uF</text>
<text x="143.3" y="46">R811</text>
<text x="172.8" y="48">Q21</text>
<text x="24.3" y="49.9">R570</text>
<text x="24.3" y="52.2">36.5K/1%</text>
<text x="63.7" y="51.8">R557</text>
<text x="63.7" y="53.8">64.9K/1%</text>
<text x="90.8" y="49.9">U33</text>
<text x="146.5" y="48.3">0</text>
<text x="172.8" y="50.3">NTMFD4C50NT1G</text>
<text x="193" y="53.8">1.5uH.DCR=3.8mohm.Irms=16Amp</text>
<text x="202.7" y="51.8">L5</text>
<text x="27.1" y="55.7">R558</text>
<text x="27.1" y="57.6">1K</text>
<text x="23.2" y="65.3">R560</text>
<text x="43.6" y="65.3">C494</text>
<text x="150.6" y="65.3">C495</text>
<text x="185.3" y="61.5">R559</text>
<text x="185.3" y="63.4">1/1%</text>
<text x="232.8" y="63.4">C490</text>
<text x="232.8" y="65.7">0.1uF</text>
<text x="249" y="61.5">C491</text>
<text x="249" y="63.4">10uF</text>
<text x="268.3" y="63.4">C492</text>
<text x="268.3" y="65.3">220uF/6.3V</text>
<text x="23.2" y="67.3">10.2K/1%</text>
<text x="43.6" y="67.6">0.01uF/25V</text>
<text x="150.6" y="67.3">X/4700pF</text>
<text x="214.3" y="67.3">R561</text>
<text x="214.3" y="69.2">75K/1%</text>
<text x="79.2" y="73.1">R562</text>
<text x="79.2" y="75">619K</text>
<text x="110.1" y="75">TPS53219ARGTR</text>
<text x="133.2" y="73.1">C496</text>
<text x="133.2" y="75">1uF/16V</text>
<text x="186.5" y="73.1">C497</text>
<text x="186.5" y="75.4">2200pF</text>
<text x="214.3" y="80.8">R563</text>
<text x="214.3" y="82.7">10K</text>
<text x="63.7" y="84.6">R564</text>
<text x="63.7" y="86.6">X/100K</text>
<text x="63.7" y="98.1">R565</text>
<text x="63.7" y="100.1">100K</text>
<text x="108.1" y="98.1">R566</text>
<text x="117.8" y="98.1">0</text>
<text x="102.3" y="105.9">C498</text>
<text x="102.3" y="107.8">4.7uF/25V</text>
<text x="158.3" y="103.9">R567</text>
<text x="168" y="103.9">0</text>
<text x="23.2" y="136.7">CN15</text>
<text x="73.2" y="136.7">2P*1 DT-126VP-S2016002P 90D(M)</text>
<text x="198.8" y="134.8">R142</text>
<text x="198.8" y="136.7">1K</text>
<text x="212.3" y="132.9">R734</text>
<text x="212.3" y="134.8">10K</text>
<text x="227.8" y="132.9">U46</text>
<text x="77.2" y="138.7">CN16</text>
<text x="262.5" y="138.7">R737</text>
<text x="262.5" y="140.6">470</text>
<text x="279.9" y="148.3">C632</text>
<text x="23.2" y="150.3">X/2P*2 1121-700-04S</text>
<text x="97.7" y="152.2">D11</text>
<text x="97.7" y="154.5">SMBJ36A</text>
<text x="168" y="152.2">R141</text>
<text x="173.7" y="152.2">1K</text>
<text x="181.5" y="154.1">2N7002WT1G</text>
<text x="200.8" y="150.3">Q4</text>
<text x="227.8" y="154.1">NCP45520IMNTWG?H</text>
<text x="279.9" y="150.3">22uF/10V</text>
</g>
<g font-size="1.7" fill="#f00">
<text x="116.2" y="34.2">VREG5_SW_C</text>
<text x="84.7" y="40">VCC_5V_PG</text>
<text x="137.5" y="40">VREG5_DH</text>
<text x="105.6" y="44" transform="rotate(-90 105.6 44)">VREG5_SW_R</text>
<text x="135.5" y="53.5">VREG5_SW</text>
<text x="44.8" y="59.3">VREG5_SW_EN_R</text>
<text x="75.7" y="55.4">VREG5_TRIP</text>
<text x="135.5" y="57.3">VREG5_DL</text>
<text x="178" y="55.4">VREG5_SW</text>
<text x="73.7" y="63.1">VREG5_VFB</text>
<text x="77.6" y="67">VREG5_RF</text>
<text x="199.2" y="74.7">VREG5_VFB</text>
<text x="51.9" y="78.6">VCC_5V_PG</text>
<text x="83.4" y="92.1">VREG5_MODE</text>
<text x="146.9" y="153.2">2,3</text>
<text x="153.3" y="153.2">PS_ON#</text>
</g>
<g font-size="1.7" fill="#004080">
<text x="103.1" y="53.6" transform="rotate(-90 103.1 53.6)">NC</text>
<text x="110.9" y="53.6" transform="rotate(-90 110.9 53.6)">DH</text>
<text x="163" y="51.5" transform="rotate(-90 163 51.5)">D1_0</text>
<text x="164.9" y="51.5" transform="rotate(-90 164.9 51.5)">D1_1</text>
<text x="166.8" y="51.5" transform="rotate(-90 166.8 51.5)">D1_2</text>
<text x="168.8" y="51.5" transform="rotate(-90 168.8 51.5)">D1_3</text>
<text x="91.7" y="56.8">TRIP</text>
<text x="99.3" y="57.6" transform="rotate(-90 99.3 57.6)">PGOOD</text>
<text x="107" y="54.5" transform="rotate(-90 107 54.5)">BST</text>
<text x="114" y="54.9">SW</text>
<text x="114.6" y="58.7">DL</text>
<text x="161.2" y="54.9">G1_0</text>
<text x="161.2" y="58.7">G2_0</text>
<text x="166" y="56.8">S1/D2</text>
<text x="91.7" y="60.7">EN</text>
<text x="91.7" y="64.5">VFB</text>
<text x="112" y="62.6">VDRV</text>
<text x="164.9" y="62.7" transform="rotate(-90 164.9 62.7)">S2_0</text>
<text x="166.8" y="62.7" transform="rotate(-90 166.8 62.7)">S2_1</text>
<text x="168.8" y="62.7" transform="rotate(-90 168.8 62.7)">S2_2</text>
<text x="91.7" y="68.4">RF</text>
<text x="111.9" y="66.5">VREG</text>
<text x="97.3" y="72.4" transform="rotate(-90 97.3 72.4)">MODE</text>
<text x="101.2" y="72.4" transform="rotate(-90 101.2 72.4)">VDD</text>
<text x="105.1" y="72.4" transform="rotate(-90 105.1 72.4)">GND</text>
<text x="108.9" y="72.4" transform="rotate(-90 108.9 72.4)">PGND</text>
<text x="113.2" y="72.3">PAD</text>
<text x="228.8" y="137.9">VIN_1</text>
<text x="242.4" y="137.9">VCC</text>
<text x="228.8" y="139.8">VIN_9</text>
<text x="228.8" y="143.7">EN</text>
<text x="240.4" y="143.7">BLEED</text>
<text x="228.8" y="145.6">PG</text>
<text x="228.8" y="149.5">GND</text>
<text x="239.3" y="147.5">VOUT_7</text>
<text x="239.3" y="149.5">VOUT_8</text>
</g>
<g font-size="1.7" fill="#00f">
<text x="267" y="61.6">+</text>
<text x="19.3" y="140.4">GND</text>
<text x="34.8" y="140.4">12V</text>
<text x="19.3" y="146.2">GND</text>
<text x="34.8" y="146.2">12V</text>
</g>
<g font-size="1.7" fill="#008000">
<text x="249" y="67.3">C0805</text>
<text x="72.6" y="140.8">TBLOCK2P-HD-5M</text>
<text x="198.8" y="140.6">R0402</text>
<text x="173.7" y="154.1">R0402</text>
<text x="181.5" y="156">TS-SOT323_GSD</text>
</g>
<g font-size="1.4">
<text x="30.9" y="1.4">5</text>
<text x="88.8" y="1.4">4</text>
<text x="146.7" y="1.4">3</text>
<text x="204.6" y="1.4">2</text>
<text x="262.6" y="1.4">1</text>
<text x=".5" y="26.1">D</text>
<text x="292" y="26.1">D</text>
<text x=".5" y="71.9">C</text>
<text x="292" y="71.9">C</text>
<text x=".5" y="117.8">B</text>
<text x="292" y="117.8">B</text>
<text x=".5" y="163.6">A</text>
<text x="292" y="163.6">A</text>
<text x="30.9" y="186.8">5</text>
<text x="88.8" y="186.8">4</text>
<text x="146.7" y="186.8">3</text>
<text x="204.6" y="186.8">2</text>
<text x="262.6" y="186.8">1</text>
</g>
</svg>
